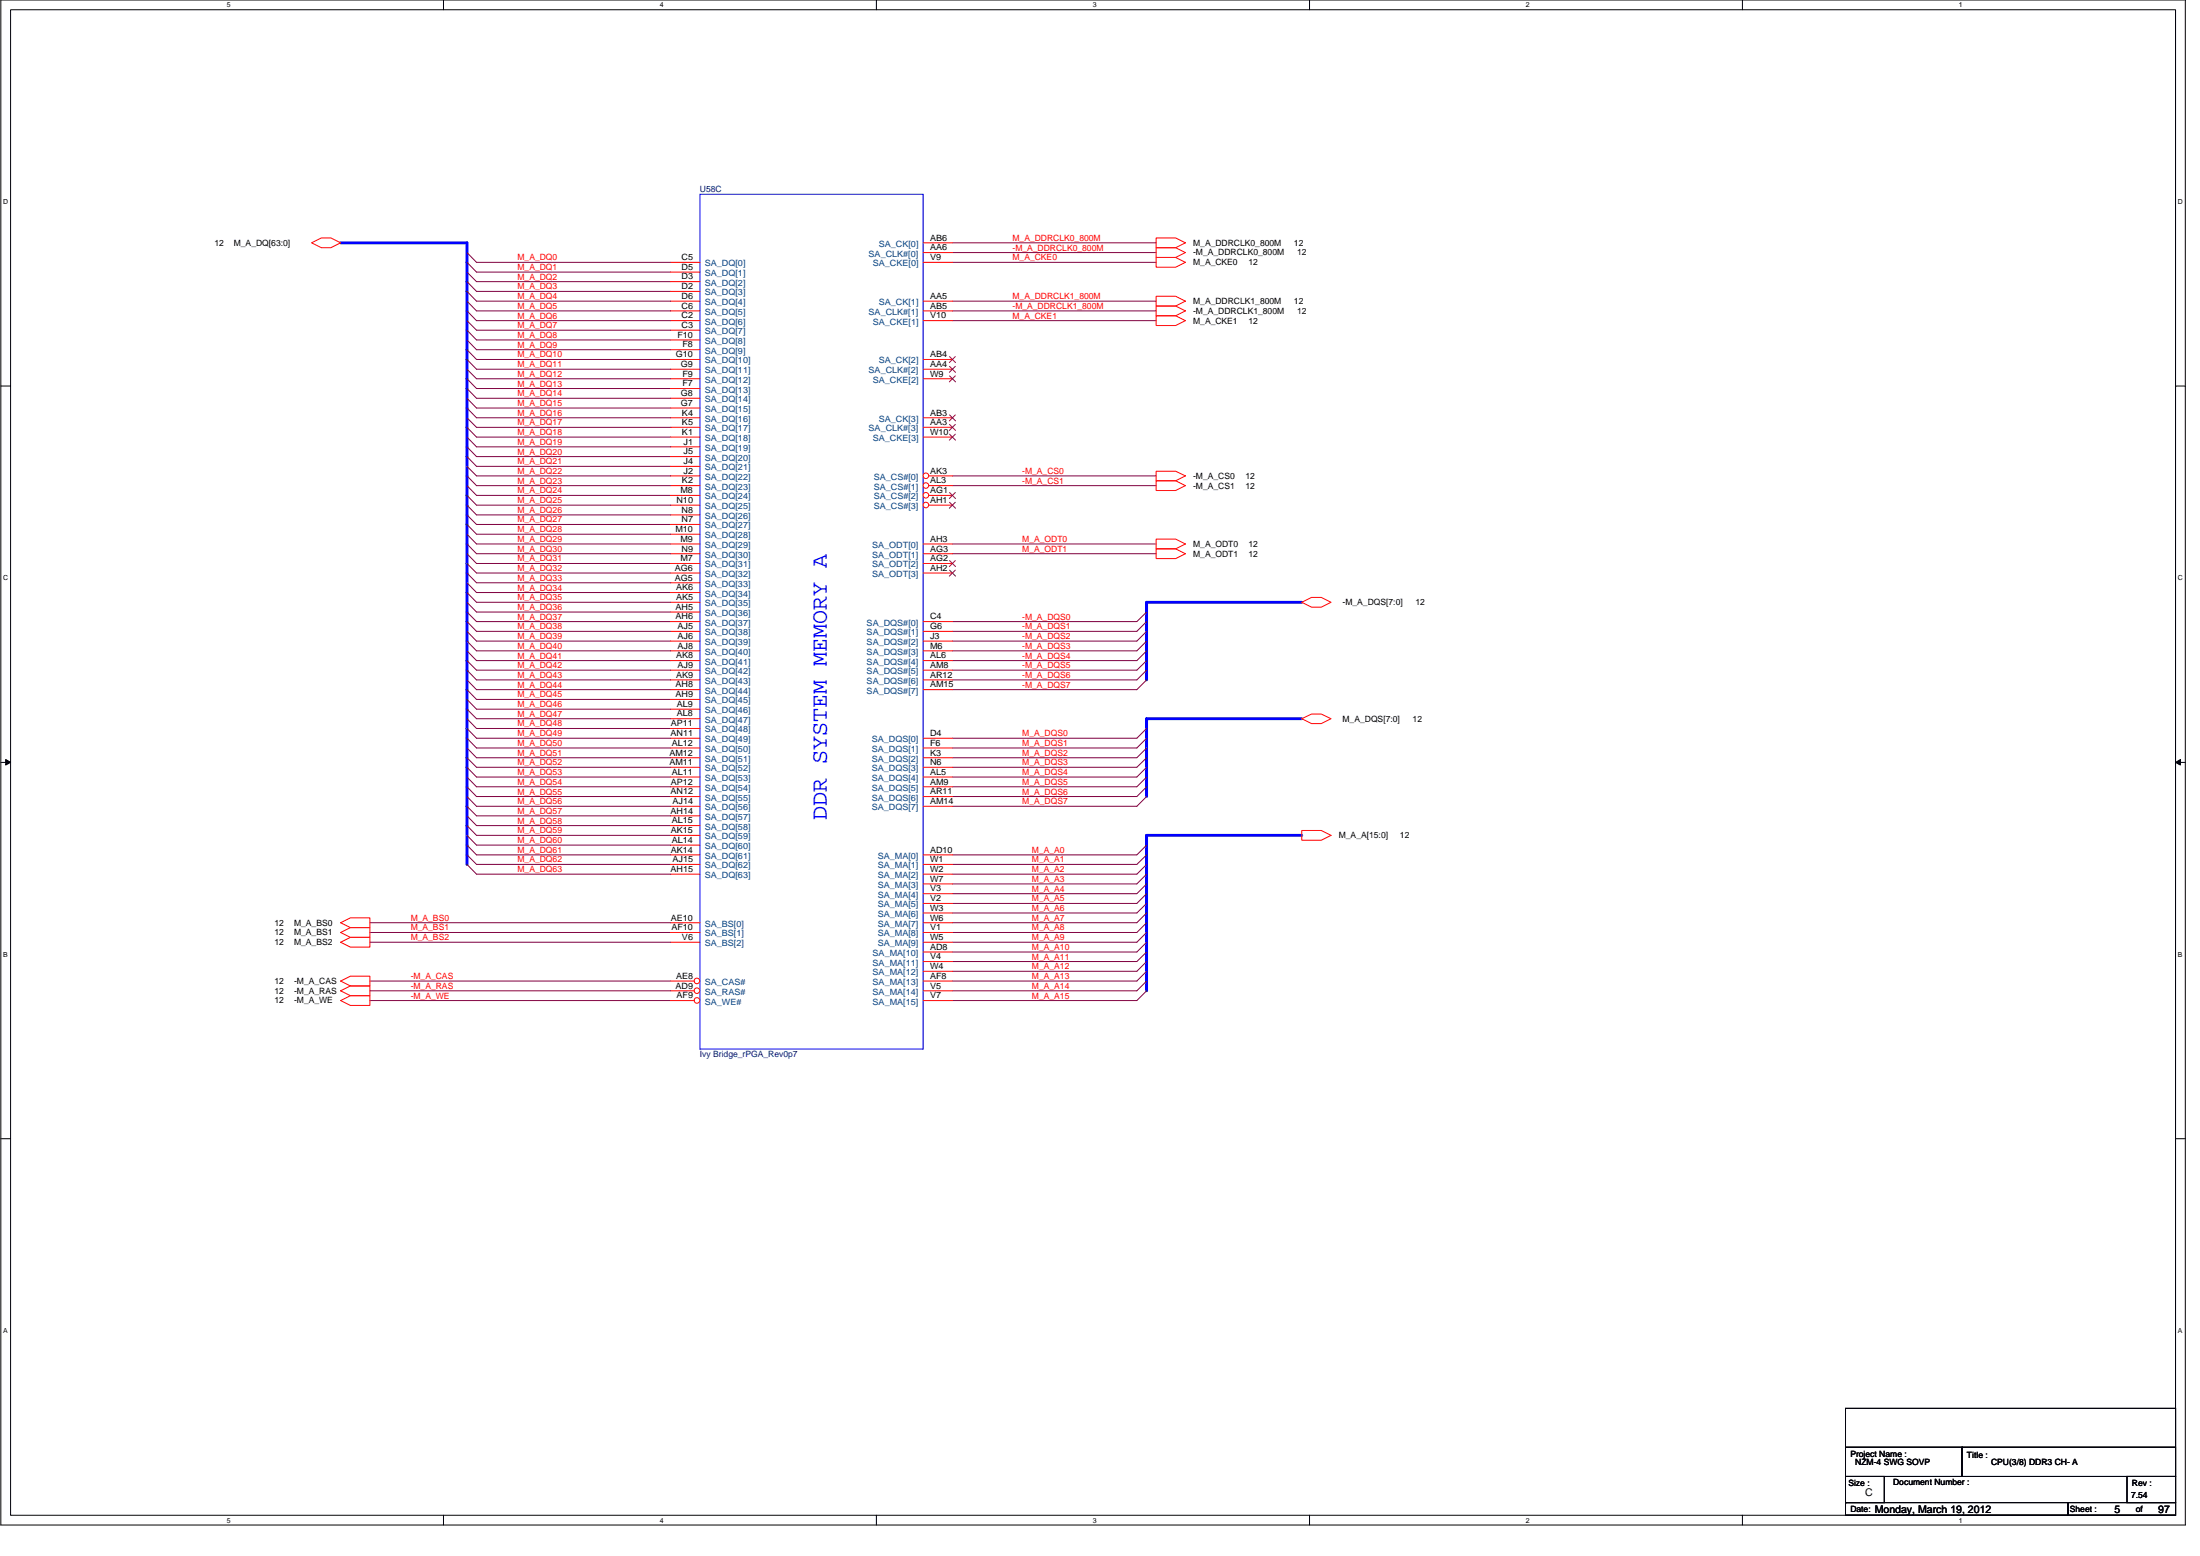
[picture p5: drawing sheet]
<svg xmlns="http://www.w3.org/2000/svg" width="420mm" height="297mm" viewBox="0 0 420 297" stroke-linecap="round" stroke-linejoin="round" font-family="sans-serif">
<path d="M.2 0h417.2v291.1h-417.2zM2 1.9h413.5v287.4h-413.5z" fill="none" stroke="#000" stroke-width=".19"/>
<g fill="#fff">
<path d="M43.3 .2h.8v1.5h-.8z"/>
<path d="M43.3 289.5h.8v1.5h-.8z"/>
</g>
<path d="M84.7 0v1.9M84.7 289.3v1.8" fill="none" stroke="#000" stroke-width=".19"/>
<g fill="#fff">
<path d="M126 .2h.7v1.5h-.7z"/>
<path d="M126 289.5h.7v1.5h-.7z"/>
</g>
<path d="M167.4 0v1.9M167.4 289.3v1.8" fill="none" stroke="#000" stroke-width=".19"/>
<g fill="#fff">
<path d="M208.7 .2h.7v1.5h-.7z"/>
<path d="M208.7 289.5h.7v1.5h-.7z"/>
</g>
<path d="M250.1 0v1.9M250.1 289.3v1.8" fill="none" stroke="#000" stroke-width=".19"/>
<g fill="#fff">
<path d="M291.4 .2h.7v1.5h-.7z"/>
<path d="M291.4 289.5h.7v1.5h-.7z"/>
</g>
<path d="M332.8 0v1.9M332.8 289.3v1.8" fill="none" stroke="#000" stroke-width=".19"/>
<g fill="#fff">
<path d="M374.1 .2h.7v1.5h-.7z"/>
<path d="M374.1 289.5h.7v1.5h-.7z"/>
<path d="M.6 37.8h1v1.4h-1z"/>
<path d="M416 37.8h.9v1.4h-.9z"/>
<path d="M.6 109.6h1v1.5h-1z"/>
<path d="M416 109.6h.9v1.5h-.9z"/>
</g>
<path d="M.2 73.7h1.8M415.5 73.7h1.9" fill="none" stroke="#000" stroke-width=".19"/>
<g fill="#fff">
<path d="M.6 181.4h.9v1.5h-.9z"/>
<path d="M416 181.4h.8v1.5h-.8z"/>
</g>
<path d="M.2 145.5h1.8M415.5 145.5h1.9" fill="none" stroke="#000" stroke-width=".19"/>
<path d="M1.1 145l.9 .5-.9 .5zM415.5 145.5l.9-.5v1z" fill="#000" stroke="#000" stroke-width=".19"/>
<g fill="#fff">
<path d="M.6 253.3h.8v1.5h-.8z"/>
<path d="M416 253.3h.8v1.5h-.8z"/>
</g>
<path d="M.2 217.4h1.8M415.5 217.4h1.9M352.5 276.3h22.2v5.6h-22.2zM352.5 268.9h63v20.4h-63zM374.7 276.3h40.8v5.6h-40.8zM352.5 281.9h7.4v5h-7.4zM352.5 286.9h42.4v2.4h-42.4zM394.9 286.9h20.6v2.4h-20.6zM406.2 281.9h9.3v5h-9.3z" fill="none" stroke="#000" stroke-width=".19"/>
<g fill="none" stroke="#800040" stroke-width=".19">
<path d="M89.2 48.2l1.8 1.9h37.1M89.2 50.1l1.8 1.8h37.1M89.2 51.9l1.8 1.9h37.1M89.2 53.8l1.8 1.8h37.1M89.2 55.6l1.8 1.9h37.1M89.2 57.5l1.8 1.9h37.1M89.2 59.4l1.8 1.8h37.1M181.9 48.2h38.9M181.9 50.1h38.9M181.9 46.4h38.9M181.9 59.4h38.9M181.9 57.5h38.9"/>
<path d="M89.2 61.2l1.8 1.8h37.1M89.2 63l1.8 1.9h37.1M89.2 64.9l1.8 1.9h37.1M89.2 66.8l1.8 1.8h37.1M89.2 68.6l1.8 1.9h37.1M89.2 70.5l1.8 1.8h37.1M89.2 72.3l1.8 1.9h37.1M89.2 74.2l1.8 1.8h37.1M89.2 76l1.8 1.9h37.1M89.2 77.9l1.8 1.9h37.1M89.2 79.8l1.8 1.8h37.1M181.9 61.2h38.9"/>
<path d="M89.2 81.6l1.8 1.8h37.1M89.2 83.4l1.8 1.9h37.1M89.2 85.3l1.8 1.9h37.1M89.2 87.2l1.8 1.8h37.1M89.2 89l1.8 1.8h37.1M89.2 90.8l1.8 1.9h37.1M89.2 92.7l1.8 1.9h37.1M89.2 94.6l1.8 1.8h37.1M89.2 96.4l1.8 1.9h37.1M89.2 98.3l1.8 1.8h37.1M181.9 92.7h38.9M181.9 90.8h38.9"/>
<path d="M89.2 100.1l1.8 1.9h37.1M89.2 102l1.8 1.8h37.1M89.2 103.8l1.8 1.9h37.1M89.2 105.7l1.8 1.9h37.1M89.2 107.6l1.8 1.8h37.1M89.2 109.4l1.8 1.9h37.1M89.2 111.3l1.8 1.8h37.1M89.2 113.1l1.8 1.9h37.1M89.2 115l1.8 1.8h37.1M89.2 116.8l1.8 1.9h37.1M89.2 118.7l1.8 1.8h37.1M181.9 105.7h38.9"/>
<path d="M181.9 103.8h38.9M219 116.8l-1.9 1.9h-35.2M219 118.7l-1.9 1.8h-35.2M89.2 120.5l1.8 1.9h37.1M89.2 122.4l1.8 1.8h37.1M89.2 124.2l1.8 1.9h37.1M89.2 126.1l1.8 1.8h37.1M89.2 127.9l1.8 1.9h37.1M89.2 129.8l1.8 1.9h37.1M89.2 131.7l1.8 1.8h37.1M89.2 133.5l1.8 1.9h37.1M89.2 135.4l1.8 1.8h37.1"/>
<path d="M89.2 137.2l1.8 1.9h37.1M89.2 139.1l1.8 1.8h37.1M219 120.5l-1.9 1.9h-35.2M219 122.4l-1.9 1.8h-35.2M219 124.2l-1.9 1.9h-35.2M219 126.1l-1.9 1.8h-35.2M219 127.9l-1.9 1.9h-35.2M219 129.8l-1.9 1.9h-35.2M219 139.1l-1.9 1.8h-35.2M89.2 140.9l1.8 1.9h37.1M89.2 142.8l1.8 1.9h37.1M89.2 144.7l1.8 1.8h37.1"/>
<path d="M89.2 146.5l1.8 1.8h37.1M89.2 148.3l1.8 1.9h37.1M89.2 150.2l1.8 1.9h37.1M89.2 152.1l1.8 1.8h37.1M89.2 153.9l1.8 1.8h37.1M89.2 155.7l1.8 1.9h37.1M89.2 157.6l1.8 1.9h37.1M89.2 159.5l1.8 1.8h37.1M219 140.9l-1.9 1.9h-35.2M219 142.8l-1.9 1.9h-35.2M219 144.7l-1.9 1.8h-35.2M219 146.5l-1.9 1.8h-35.2"/>
<path d="M219 148.3l-1.9 1.9h-35.2M219 150.2l-1.9 1.9h-35.2M219 152.1l-1.9 1.8h-35.2M70.6 178h57.5M70.6 179.9h57.5M70.6 176.1h57.5M89.2 161.3l1.8 1.9h37.1M89.2 163.2l1.8 1.8h37.1M89.2 165l1.8 1.9h37.1M219 161.3l-1.9 1.9h-35.2M219 163.2l-1.9 1.8h-35.2M219 165l-1.9 1.9h-35.2"/>
<path d="M219 166.9l-1.9 1.8h-35.2M219 168.7l-1.9 1.9h-35.2M219 170.6l-1.9 1.9h-35.2M219 172.5l-1.9 1.8h-35.2M219 174.3l-1.9 1.8h-35.2M219 176.1l-1.9 1.9h-35.2M219 178l-1.9 1.9h-35.2M219 179.9l-1.9 1.8h-35.2M70.6 187.3h57.5M70.6 189.1h57.5M70.6 191h57.5M219 181.7l-1.9 1.9h-35.2"/>
<path d="M219 183.6l-1.9 1.8h-35.2M219 185.4l-1.9 1.9h-35.2M219 187.3l-1.9 1.8h-35.2M219 189.1l-1.9 1.9h-35.2"/>
</g>
<path d="M65.1 46.4h24.1v118.6M248.6 115h-29.6v14.8M248.6 137.2h-29.6v14.9M248.6 159.5h-29.6v29.6" fill="none" stroke="#00f" stroke-width=".55"/>
<g fill="none" stroke="#f00" stroke-width=".19">
<path d="M59.5 46.4l1.9-1h1.8l1.9 1-1.9 .9h-1.8zM220.8 45.4h3.7l1.9 1-1.9 .9h-3.7zM220.8 47.3h3.7l1.9 .9-1.9 .9h-3.7zM220.8 49.1h3.7l1.9 1-1.9 .9h-3.7zM220.8 56.6h3.7l1.9 .9-1.9 .9h-3.7zM220.8 58.4h3.7l1.9 1-1.9 .9h-3.7zM220.8 60.3h3.7l1.9 .9-1.9 .9h-3.7zM220.8 90h3.7l1.9 .8-1.9 1h-3.7zM220.8 91.8h3.7l1.9 .9-1.9 .9h-3.7zM220.8 102.9h3.7l1.9 .9-1.9 1h-3.7zM220.8 104.8h3.7l1.9 .9-1.9 .9h-3.7zM248.6 115l1.9-1h1.8l1.9 1-1.9 .9h-1.8z"/>
<path d="M248.6 137.2l1.9-.9h1.8l1.9 .9-1.9 .9h-1.8zM248.6 158.5h3.7l1.9 1-1.9 .9h-3.7zM65.1 176.1l1.8-.9h3.7v1.9h-3.7zM65.1 178l1.8-.9h3.7v1.8h-3.7zM65.1 179.9l1.8-1h3.7v1.9h-3.7zM128.1 176.1h5.6M128.1 178h5.6M128.1 179.9h5.6M65.1 187.3l1.8-.9h3.7v1.8h-3.7zM65.1 189.1l1.8-.9h3.7v1.9h-3.7zM65.1 191l1.8-.9h3.7v1.8h-3.7z"/>
</g>
<path d="M133.7 37.1h42.6v163.2h-42.6z" fill="none" stroke="#00f" stroke-width=".19"/>
<circle cx="133.1" cy="187.3" r=".54" fill="#fff" stroke="#f00" stroke-width=".19"/>
<path d="M128.1 187.3h4.5" fill="none" stroke="#f00" stroke-width=".19"/>
<circle cx="133.1" cy="189.1" r=".54" fill="#fff" stroke="#f00" stroke-width=".19"/>
<path d="M128.1 189.1h4.5" fill="none" stroke="#f00" stroke-width=".19"/>
<circle cx="133.1" cy="191" r=".54" fill="#fff" stroke="#f00" stroke-width=".19"/>
<path d="M176.3 46.4h5.6M176.3 57.5h5.6M176.3 48.2h5.6M176.3 59.4h5.6M176.3 50.1h5.6M176.3 61.2h5.6M128.1 191h4.5" fill="none" stroke="#f00" stroke-width=".19"/>
<circle cx="176.8" cy="90.8" r=".54" fill="#fff" stroke="#f00" stroke-width=".19"/>
<path d="M177.4 90.8h4.5" fill="none" stroke="#f00" stroke-width=".19"/>
<circle cx="176.8" cy="92.7" r=".54" fill="#fff" stroke="#f00" stroke-width=".19"/>
<g fill="none" stroke="#f00" stroke-width=".19">
<path d="M128.1 50.1h5.6M128.1 51.9h5.6M128.1 53.8h5.6M128.1 55.6h5.6M128.1 57.5h5.6M128.1 59.4h5.6M128.1 61.2h5.6M128.1 63h5.6M128.1 64.9h5.6M128.1 66.8h5.6M128.1 68.6h5.6M128.1 70.5h5.6"/>
<path d="M128.1 72.3h5.6M128.1 74.2h5.6M128.1 76h5.6M128.1 77.9h5.6M128.1 79.8h5.6M176.3 68.6h5.6M176.3 70.5h5.6M176.3 79.8h5.6M176.3 72.3h5.6M128.1 81.6h5.6M128.1 83.4h5.6M128.1 85.3h5.6"/>
<path d="M128.1 87.2h5.6M128.1 89h5.6M128.1 90.8h5.6M128.1 92.7h5.6M128.1 94.6h5.6M128.1 96.4h5.6M128.1 98.3h5.6M176.3 81.6h5.6M176.3 83.4h5.6M177.4 92.7h4.5M128.1 100.1h5.6M128.1 102h5.6"/>
<path d="M128.1 103.8h5.6M128.1 105.7h5.6M128.1 107.6h5.6M128.1 109.4h5.6M128.1 111.3h5.6M128.1 113.1h5.6M128.1 115h5.6M128.1 116.8h5.6M128.1 118.7h5.6M176.3 103.8h5.6M176.3 105.7h5.6M176.3 118.7h5.6"/>
<path d="M128.1 120.5h5.6M128.1 122.4h5.6M128.1 124.2h5.6M128.1 126.1h5.6M128.1 127.9h5.6M128.1 129.8h5.6M128.1 131.7h5.6M128.1 133.5h5.6M128.1 135.4h5.6M128.1 137.2h5.6M128.1 139.1h5.6M176.3 120.5h5.6"/>
<path d="M176.3 122.4h5.6M176.3 124.2h5.6M176.3 126.1h5.6M176.3 127.9h5.6M176.3 129.8h5.6M176.3 131.7h5.6M128.1 140.9h5.6M128.1 142.8h5.6M128.1 144.7h5.6M128.1 146.5h5.6M128.1 148.3h5.6M128.1 150.2h5.6"/>
<path d="M128.1 152.1h5.6M128.1 153.9h5.6M128.1 155.7h5.6M128.1 157.6h5.6M128.1 159.5h5.6M176.3 140.9h5.6M176.3 142.8h5.6M176.3 144.7h5.6M176.3 146.5h5.6M176.3 148.3h5.6M176.3 150.2h5.6M176.3 152.1h5.6"/>
<path d="M176.3 153.9h5.6M128.1 161.3h5.6M128.1 163.2h5.6M128.1 165h5.6M128.1 166.9h5.6M176.3 163.2h5.6M176.3 165h5.6M176.3 166.9h5.6M176.3 168.7h5.6M176.3 170.6h5.6M176.3 172.5h5.6M176.3 174.3h5.6"/>
<path d="M176.3 176.1h5.6M176.3 178h5.6M176.3 179.9h5.6M176.3 181.7h5.6M176.3 183.6h5.6M176.3 185.4h5.6M176.3 187.3h5.6M176.3 189.1h5.6M176.3 191h5.6"/>
</g>
<path d="M181.3 68.1l1.2 1.1M181.3 69.9l1.2 1.2M181.3 79.2l1.2 1.1M181.3 71.8l1.2 1.1M182.4 68.1l-1.1 1.1M182.4 69.9l-1.1 1.2M182.4 79.2l-1.1 1.1M182.4 71.8l-1.1 1.1M181.3 81l1.2 1.2M181.3 82.9l1.2 1.1M182.4 81l-1.1 1.2M182.4 82.9l-1.1 1.1" fill="none" stroke="#804000" stroke-width=".19"/>
<circle cx="176.8" cy="94.5" r=".54" fill="#fff" stroke="#f00" stroke-width=".19"/>
<path d="M177.4 94.6h4.5" fill="none" stroke="#f00" stroke-width=".19"/>
<path d="M181.3 94l1.2 1.2M182.4 94l-1.1 1.2" fill="none" stroke="#804000" stroke-width=".19"/>
<circle cx="176.8" cy="96.4" r=".54" fill="#fff" stroke="#f00" stroke-width=".19"/>
<path d="M177.4 96.4h4.5M176.3 107.6h5.6M176.3 109.4h5.6" fill="none" stroke="#f00" stroke-width=".19"/>
<path d="M181.3 95.9l1.2 1.1M182.4 95.9l-1.1 1.1M181.3 107l1.2 1.2M181.3 108.8l1.2 1.2M182.4 107l-1.1 1.2M182.4 108.8l-1.1 1.2" fill="none" stroke="#804000" stroke-width=".19"/>
<text font-size="4.4" fill="#00f" x="157.9" y="156.5" transform="rotate(-90 157.9 156.5)">DDR SYSTEM MEMORY A</text>
<g font-size="2">
<text x="356.2" y="285.6">C</text>
<text x="358" y="288.8">Monday, March 19, 2012</text>
<text x="403.8" y="288.8">5</text>
<text x="412.2" y="288.8">97</text>
</g>
<g font-size="1.7" fill="#000080">
<text x="133.7" y="36.7">U58C</text>
<text x="133.7" y="201.8">Ivy Bridge_rPGA_Rev0p7</text>
</g>
<g font-size="1.7">
<text x="41" y="46.9">12</text>
<text x="44.7" y="46.9">M_A_DQ[63:0]</text>
<text x="177.6" y="47.8">AA6</text>
<text x="177.6" y="45.9">AB6</text>
<text x="227.9" y="46.9">M_A_DDRCLK0_800M</text>
<text x="247.1" y="46.9">12</text>
<text x="130.2" y="49.7">C5</text>
<text x="130.2" y="51.5">D5</text>
<text x="130.2" y="53.3">D3</text>
<text x="177.6" y="49.7">V9</text>
<text x="227.9" y="48.8">-M_A_DDRCLK0_800M</text>
<text x="227.9" y="50.6">M_A_CKE0</text>
<text x="238.5" y="50.6">12</text>
<text x="247.7" y="48.8">12</text>
<text x="130.2" y="55.2">D2</text>
<text x="130.2" y="57.1">D6</text>
<text x="130.2" y="58.9">C6</text>
<text x="177.6" y="58.9">AB5</text>
<text x="177.6" y="57.1">AA5</text>
<text x="227.9" y="58">M_A_DDRCLK1_800M</text>
<text x="227.9" y="59.9">-M_A_DDRCLK1_800M</text>
<text x="247.1" y="58">12</text>
<text x="247.7" y="59.9">12</text>
<text x="129.4" y="64.5">F10</text>
<text x="130.2" y="60.8">C2</text>
<text x="130.2" y="62.6">C3</text>
<text x="177.6" y="60.8">V10</text>
<text x="227.9" y="61.8">M_A_CKE1</text>
<text x="238.5" y="61.8">12</text>
<text x="129.1" y="68.2">G10</text>
<text x="130" y="70.1">G9</text>
<text x="130.3" y="66.3">F8</text>
<text x="130.3" y="71.9">F9</text>
<text x="177.6" y="70.1">AA4</text>
<text x="177.6" y="71.9">W9</text>
<text x="177.6" y="68.2">AB4</text>
<text x="130" y="75.6">G8</text>
<text x="130" y="77.5">G7</text>
<text x="130.3" y="73.7">F7</text>
<text x="130.2" y="79.3">K4</text>
<text x="130.2" y="81.2">K5</text>
<text x="130.2" y="83">K1</text>
<text x="177.6" y="81.2">AA3</text>
<text x="177.6" y="83">W10</text>
<text x="177.6" y="79.3">AB3</text>
<text x="130.5" y="84.9">J1</text>
<text x="130.5" y="86.7">J5</text>
<text x="130.5" y="88.6">J4</text>
<text x="130" y="94.1">M8</text>
<text x="130.2" y="92.3">K2</text>
<text x="130.5" y="90.4">J2</text>
<text x="177.6" y="90.4">AK3</text>
<text x="177.6" y="92.3">AL3</text>
<text x="177.6" y="94.1">AG1</text>
<text x="227.9" y="91.4">-M_A_CS0</text>
<text x="227.9" y="93.3">-M_A_CS1</text>
<text x="237.9" y="91.4">12</text>
<text x="237.9" y="93.3">12</text>
<text x="129" y="101.6">M10</text>
<text x="129.2" y="96">N10</text>
<text x="130.2" y="97.9">N8</text>
<text x="130.2" y="99.7">N7</text>
<text x="177.6" y="96">AH1</text>
<text x="130" y="103.4">M9</text>
<text x="130" y="107.1">M7</text>
<text x="130.2" y="105.3">N9</text>
<text x="177.6" y="103.4">AH3</text>
<text x="177.6" y="105.3">AG3</text>
<text x="177.6" y="107.1">AG2</text>
<text x="227.9" y="104.4">M_A_ODT0</text>
<text x="227.9" y="106.3">M_A_ODT1</text>
<text x="238.5" y="104.4">12</text>
<text x="238.5" y="106.3">12</text>
<text x="128.9" y="109">AG6</text>
<text x="128.9" y="110.8">AG5</text>
<text x="129.1" y="112.7">AK6</text>
<text x="177.6" y="109">AH2</text>
<text x="129" y="116.4">AH5</text>
<text x="129" y="118.2">AH6</text>
<text x="129.1" y="114.6">AK5</text>
<text x="177.6" y="118.2">C4</text>
<text x="256.4" y="115.5">-M_A_DQS[7:0]</text>
<text x="270.3" y="115.5">12</text>
<text x="129.1" y="125.7">AK8</text>
<text x="129.4" y="120.1">AJ5</text>
<text x="129.4" y="122">AJ6</text>
<text x="129.4" y="123.8">AJ8</text>
<text x="177.6" y="120.1">G6</text>
<text x="177.6" y="122">J3</text>
<text x="177.6" y="123.8">M6</text>
<text x="177.6" y="125.7">AL6</text>
<text x="129" y="131.2">AH8</text>
<text x="129.1" y="129.4">AK9</text>
<text x="129.4" y="127.5">AJ9</text>
<text x="177.6" y="127.5">AM8</text>
<text x="177.6" y="129.4">AR12</text>
<text x="177.6" y="131.2">AM15</text>
<text x="129" y="133.1">AH9</text>
<text x="129.3" y="135">AL9</text>
<text x="129.3" y="136.8">AL8</text>
<text x="256.4" y="137.8">M_A_DQS[7:0]</text>
<text x="269.8" y="137.8">12</text>
<text x="128" y="140.5">AN11</text>
<text x="128.1" y="138.6">AP11</text>
<text x="128.3" y="142.4">AL12</text>
<text x="177.6" y="140.5">D4</text>
<text x="177.6" y="142.4">F6</text>
<text x="127.8" y="144.2">AM12</text>
<text x="127.8" y="146">AM11</text>
<text x="128.1" y="149.8">AP12</text>
<text x="128.3" y="147.9">AL11</text>
<text x="177.6" y="144.2">K3</text>
<text x="177.6" y="146">N6</text>
<text x="177.6" y="147.9">AL5</text>
<text x="177.6" y="149.8">AM9</text>
<text x="128" y="151.6">AN12</text>
<text x="128" y="155.3">AH14</text>
<text x="128.4" y="153.5">AJ14</text>
<text x="177.6" y="151.6">AR11</text>
<text x="177.6" y="153.5">AM14</text>
<text x="128.1" y="159">AK15</text>
<text x="128.3" y="157.2">AL15</text>
<text x="128.3" y="160.9">AL14</text>
<text x="255.7" y="160">M_A_A[15:0]</text>
<text x="267.4" y="160">12</text>
<text x="128" y="166.5">AH15</text>
<text x="128.1" y="162.8">AK14</text>
<text x="128.4" y="164.6">AJ15</text>
<text x="177.6" y="162.8">AD10</text>
<text x="177.6" y="164.6">W1</text>
<text x="177.6" y="166.5">W2</text>
<text x="177.6" y="168.3">W7</text>
<text x="177.6" y="170.2">V3</text>
<text x="177.6" y="172">V2</text>
<text x="177.6" y="173.9">W3</text>
<text x="52.4" y="176.7">12</text>
<text x="52.4" y="178.6">12</text>
<text x="56.2" y="176.7">M_A_BS0</text>
<text x="56.2" y="178.6">M_A_BS1</text>
<text x="128.1" y="175.7">AE10</text>
<text x="128.2" y="177.6">AF10</text>
<text x="130.2" y="179.5">V6</text>
<text x="177.6" y="175.7">W6</text>
<text x="177.6" y="177.6">V1</text>
<text x="177.6" y="179.5">W5</text>
<text x="52.4" y="180.4">12</text>
<text x="56.2" y="180.4">M_A_BS2</text>
<text x="177.6" y="181.3">AD8</text>
<text x="177.6" y="183.1">V4</text>
<text x="177.6" y="185">W4</text>
<text x="52.4" y="187.8">12</text>
<text x="52.4" y="189.7">12</text>
<text x="52.4" y="191.6">12</text>
<text x="56.2" y="187.8">-M_A_CAS</text>
<text x="56.2" y="189.7">-M_A_RAS</text>
<text x="56.2" y="191.6">-M_A_WE</text>
<text x="129" y="188.7">AD9</text>
<text x="129.1" y="186.9">AE8</text>
<text x="129.2" y="190.6">AF9</text>
<text x="177.6" y="186.9">AF8</text>
<text x="177.6" y="188.7">V5</text>
<text x="177.6" y="190.6">V7</text>
<text x="353.4" y="278.1">Project Name :</text>
<text x="354.3" y="279.6">NZM-4 SWG SOVP</text>
<text x="375.7" y="278.3">Title :</text>
<text x="380.3" y="279.6">CPU(3/8) DDR3 CH- A</text>
<text x="353" y="283.7">Size :</text>
<text x="361.6" y="283.5">Document Number :</text>
<text x="407" y="285.9">7.54</text>
<text x="407.1" y="283.7">Rev :</text>
<text x="353.4" y="288.7">Date:</text>
<text x="395.3" y="288.7">Sheet :</text>
<text x="407.9" y="288.7">of</text>
</g>
<g font-size="1.7" fill="#004080">
<text x="167.8" y="47.1">SA_CK[0]</text>
<text x="134.6" y="50.8">SA_DQ[0]</text>
<text x="134.6" y="52.7">SA_DQ[1]</text>
<text x="165.9" y="49">SA_CLK#[0]</text>
<text x="166.7" y="50.8">SA_CKE[0]</text>
<text x="134.6" y="54.5">SA_DQ[2]</text>
<text x="134.6" y="56.4">SA_DQ[3]</text>
<text x="134.6" y="58.3">SA_DQ[4]</text>
<text x="167.8" y="58.3">SA_CK[1]</text>
<text x="134.6" y="60.1">SA_DQ[5]</text>
<text x="134.6" y="62">SA_DQ[6]</text>
<text x="134.6" y="63.8">SA_DQ[7]</text>
<text x="134.6" y="65.7">SA_DQ[8]</text>
<text x="165.9" y="60.1">SA_CLK#[1]</text>
<text x="166.7" y="62">SA_CKE[1]</text>
<text x="134.6" y="67.5">SA_DQ[9]</text>
<text x="134.6" y="69.4">SA_DQ[10]</text>
<text x="134.6" y="71.2">SA_DQ[11]</text>
<text x="165.9" y="71.2">SA_CLK#[2]</text>
<text x="167.8" y="69.4">SA_CK[2]</text>
<text x="134.6" y="73.1">SA_DQ[12]</text>
<text x="134.6" y="74.9">SA_DQ[13]</text>
<text x="134.6" y="76.8">SA_DQ[14]</text>
<text x="166.7" y="73.1">SA_CKE[2]</text>
<text x="134.6" y="78.7">SA_DQ[15]</text>
<text x="134.6" y="80.5">SA_DQ[16]</text>
<text x="134.6" y="82.3">SA_DQ[17]</text>
<text x="165.9" y="82.3">SA_CLK#[3]</text>
<text x="167.8" y="80.5">SA_CK[3]</text>
<text x="134.6" y="84.2">SA_DQ[18]</text>
<text x="134.6" y="86.1">SA_DQ[19]</text>
<text x="134.6" y="87.9">SA_DQ[20]</text>
<text x="134.6" y="89.8">SA_DQ[21]</text>
<text x="166.7" y="84.2">SA_CKE[3]</text>
<text x="134.6" y="91.6">SA_DQ[22]</text>
<text x="134.6" y="93.5">SA_DQ[23]</text>
<text x="134.6" y="95.3">SA_DQ[24]</text>
<text x="166.9" y="91.6">SA_CS#[0]</text>
<text x="166.9" y="93.5">SA_CS#[1]</text>
<text x="166.9" y="95.3">SA_CS#[2]</text>
<text x="134.6" y="97.2">SA_DQ[25]</text>
<text x="134.6" y="99.1">SA_DQ[26]</text>
<text x="134.6" y="100.9">SA_DQ[27]</text>
<text x="166.9" y="97.2">SA_CS#[3]</text>
<text x="134.6" y="102.7">SA_DQ[28]</text>
<text x="134.6" y="104.6">SA_DQ[29]</text>
<text x="134.6" y="106.5">SA_DQ[30]</text>
<text x="166.6" y="104.6">SA_ODT[0]</text>
<text x="166.6" y="106.5">SA_ODT[1]</text>
<text x="134.6" y="108.3">SA_DQ[31]</text>
<text x="134.6" y="110.2">SA_DQ[32]</text>
<text x="134.6" y="112">SA_DQ[33]</text>
<text x="134.6" y="113.9">SA_DQ[34]</text>
<text x="166.6" y="108.3">SA_ODT[2]</text>
<text x="166.6" y="110.2">SA_ODT[3]</text>
<text x="134.6" y="115.7">SA_DQ[35]</text>
<text x="134.6" y="117.6">SA_DQ[36]</text>
<text x="134.6" y="119.4">SA_DQ[37]</text>
<text x="165.5" y="119.4">SA_DQS#[0]</text>
<text x="134.6" y="121.3">SA_DQ[38]</text>
<text x="134.6" y="123.1">SA_DQ[39]</text>
<text x="134.6" y="125">SA_DQ[40]</text>
<text x="165.5" y="121.3">SA_DQS#[1]</text>
<text x="165.5" y="123.1">SA_DQS#[2]</text>
<text x="165.5" y="125">SA_DQS#[3]</text>
<text x="134.6" y="126.9">SA_DQ[41]</text>
<text x="134.6" y="128.7">SA_DQ[42]</text>
<text x="134.6" y="130.6">SA_DQ[43]</text>
<text x="165.5" y="126.9">SA_DQS#[4]</text>
<text x="165.5" y="128.7">SA_DQS#[5]</text>
<text x="165.5" y="130.6">SA_DQS#[6]</text>
<text x="134.6" y="132.4">SA_DQ[44]</text>
<text x="134.6" y="134.3">SA_DQ[45]</text>
<text x="134.6" y="136.1">SA_DQ[46]</text>
<text x="134.6" y="138">SA_DQ[47]</text>
<text x="165.5" y="132.4">SA_DQS#[7]</text>
<text x="134.6" y="139.8">SA_DQ[48]</text>
<text x="134.6" y="141.7">SA_DQ[49]</text>
<text x="134.6" y="143.6">SA_DQ[50]</text>
<text x="166.5" y="141.7">SA_DQS[0]</text>
<text x="166.5" y="143.6">SA_DQS[1]</text>
<text x="134.6" y="145.4">SA_DQ[51]</text>
<text x="134.6" y="147.2">SA_DQ[52]</text>
<text x="134.6" y="149.1">SA_DQ[53]</text>
<text x="166.5" y="145.4">SA_DQS[2]</text>
<text x="166.5" y="147.2">SA_DQS[3]</text>
<text x="166.5" y="149.1">SA_DQS[4]</text>
<text x="134.6" y="151">SA_DQ[54]</text>
<text x="134.6" y="152.8">SA_DQ[55]</text>
<text x="134.6" y="154.7">SA_DQ[56]</text>
<text x="166.5" y="151">SA_DQS[5]</text>
<text x="166.5" y="152.8">SA_DQS[6]</text>
<text x="166.5" y="154.7">SA_DQS[7]</text>
<text x="134.6" y="156.5">SA_DQ[57]</text>
<text x="134.6" y="158.4">SA_DQ[58]</text>
<text x="134.6" y="160.2">SA_DQ[59]</text>
<text x="134.6" y="162.1">SA_DQ[60]</text>
<text x="134.6" y="164">SA_DQ[61]</text>
<text x="134.6" y="165.8">SA_DQ[62]</text>
<text x="134.6" y="167.6">SA_DQ[63]</text>
<text x="167.6" y="164">SA_MA[0]</text>
<text x="167.6" y="165.8">SA_MA[1]</text>
<text x="167.6" y="167.6">SA_MA[2]</text>
<text x="167.6" y="169.5">SA_MA[3]</text>
<text x="167.6" y="171.4">SA_MA[4]</text>
<text x="167.6" y="173.2">SA_MA[5]</text>
<text x="134.6" y="176.9">SA_BS[0]</text>
<text x="134.6" y="178.8">SA_BS[1]</text>
<text x="167.6" y="175">SA_MA[6]</text>
<text x="167.6" y="176.9">SA_MA[7]</text>
<text x="167.6" y="178.8">SA_MA[8]</text>
<text x="134.6" y="180.6">SA_BS[2]</text>
<text x="166.7" y="182.5">SA_MA[10]</text>
<text x="166.7" y="184.3">SA_MA[11]</text>
<text x="167.6" y="180.6">SA_MA[9]</text>
<text x="134.6" y="188">SA_CAS#</text>
<text x="134.6" y="189.9">SA_RAS#</text>
<text x="134.6" y="191.8">SA_WE#</text>
<text x="166.7" y="186.2">SA_MA[12]</text>
<text x="166.7" y="188">SA_MA[13]</text>
<text x="166.7" y="189.9">SA_MA[14]</text>
<text x="166.7" y="191.8">SA_MA[15]</text>
</g>
<g font-size="1.7" fill="#f00">
<text x="193.4" y="47.8">-M_A_DDRCLK0_800M</text>
<text x="193.4" y="46">M_A_DDRCLK0_800M</text>
<text x="98.8" y="49.7">M_A_DQ0</text>
<text x="98.8" y="51.6">M_A_DQ1</text>
<text x="98.8" y="53.4">M_A_DQ2</text>
<text x="193.4" y="49.7">M_A_CKE0</text>
<text x="98.8" y="55.2">M_A_DQ3</text>
<text x="98.8" y="57.1">M_A_DQ4</text>
<text x="98.8" y="59">M_A_DQ5</text>
<text x="193.4" y="59">-M_A_DDRCLK1_800M</text>
<text x="193.4" y="57.1">M_A_DDRCLK1_800M</text>
<text x="98.8" y="60.8">M_A_DQ6</text>
<text x="98.8" y="62.7">M_A_DQ7</text>
<text x="98.8" y="64.5">M_A_DQ8</text>
<text x="193.4" y="60.8">M_A_CKE1</text>
<text x="98.8" y="66.4">M_A_DQ9</text>
<text x="98.8" y="68.2">M_A_DQ10</text>
<text x="98.8" y="70.1">M_A_DQ11</text>
<text x="98.8" y="71.9">M_A_DQ12</text>
<text x="98.8" y="73.8">M_A_DQ13</text>
<text x="98.8" y="75.6">M_A_DQ14</text>
<text x="98.8" y="77.5">M_A_DQ15</text>
<text x="98.8" y="79.4">M_A_DQ16</text>
<text x="98.8" y="81.2">M_A_DQ17</text>
<text x="98.8" y="83.1">M_A_DQ18</text>
<text x="98.8" y="84.9">M_A_DQ19</text>
<text x="98.8" y="86.8">M_A_DQ20</text>
<text x="98.8" y="88.6">M_A_DQ21</text>
<text x="98.8" y="90.5">M_A_DQ22</text>
<text x="98.8" y="92.3">M_A_DQ23</text>
<text x="98.8" y="94.2">M_A_DQ24</text>
<text x="195.2" y="92.3">-M_A_CS1</text>
<text x="195.2" y="90.5">-M_A_CS0</text>
<text x="98.8" y="96.1">M_A_DQ25</text>
<text x="98.8" y="97.9">M_A_DQ26</text>
<text x="98.8" y="99.7">M_A_DQ27</text>
<text x="98.8" y="101.6">M_A_DQ28</text>
<text x="98.8" y="103.5">M_A_DQ29</text>
<text x="98.8" y="105.3">M_A_DQ30</text>
<text x="98.8" y="107.2">M_A_DQ31</text>
<text x="195.2" y="105.3">M_A_ODT1</text>
<text x="195.2" y="103.5">M_A_ODT0</text>
<text x="98.8" y="109">M_A_DQ32</text>
<text x="98.8" y="110.9">M_A_DQ33</text>
<text x="98.8" y="112.7">M_A_DQ34</text>
<text x="98.8" y="114.6">M_A_DQ35</text>
<text x="98.8" y="116.5">M_A_DQ36</text>
<text x="98.8" y="118.3">M_A_DQ37</text>
<text x="195.2" y="118.3">-M_A_DQS0</text>
<text x="98.8" y="120.1">M_A_DQ38</text>
<text x="98.8" y="122">M_A_DQ39</text>
<text x="98.8" y="123.9">M_A_DQ40</text>
<text x="98.8" y="125.7">M_A_DQ41</text>
<text x="195.2" y="120.1">-M_A_DQS1</text>
<text x="195.2" y="122">-M_A_DQS2</text>
<text x="195.2" y="123.9">-M_A_DQS3</text>
<text x="195.2" y="125.7">-M_A_DQS4</text>
<text x="98.8" y="127.6">M_A_DQ42</text>
<text x="98.8" y="129.4">M_A_DQ43</text>
<text x="98.8" y="131.3">M_A_DQ44</text>
<text x="195.2" y="127.6">-M_A_DQS5</text>
<text x="195.2" y="129.4">-M_A_DQS6</text>
<text x="195.2" y="131.3">-M_A_DQS7</text>
<text x="98.8" y="133.1">M_A_DQ45</text>
<text x="98.8" y="135">M_A_DQ46</text>
<text x="98.8" y="136.8">M_A_DQ47</text>
<text x="98.8" y="138.7">M_A_DQ48</text>
<text x="98.8" y="140.5">M_A_DQ49</text>
<text x="98.8" y="142.4">M_A_DQ50</text>
<text x="195.2" y="140.5">M_A_DQS0</text>
<text x="195.2" y="142.4">M_A_DQS1</text>
<text x="98.8" y="144.3">M_A_DQ51</text>
<text x="98.8" y="146.1">M_A_DQ52</text>
<text x="98.8" y="148">M_A_DQ53</text>
<text x="98.8" y="149.8">M_A_DQ54</text>
<text x="195.2" y="144.3">M_A_DQS2</text>
<text x="195.2" y="146.1">M_A_DQS3</text>
<text x="195.2" y="148">M_A_DQS4</text>
<text x="195.2" y="149.8">M_A_DQS5</text>
<text x="98.8" y="151.7">M_A_DQ55</text>
<text x="98.8" y="153.5">M_A_DQ56</text>
<text x="98.8" y="155.4">M_A_DQ57</text>
<text x="195.2" y="151.7">M_A_DQS6</text>
<text x="195.2" y="153.5">M_A_DQS7</text>
<text x="98.8" y="157.2">M_A_DQ58</text>
<text x="98.8" y="159.1">M_A_DQ59</text>
<text x="98.8" y="161">M_A_DQ60</text>
<text x="98.8" y="162.8">M_A_DQ61</text>
<text x="98.8" y="164.6">M_A_DQ62</text>
<text x="98.8" y="166.5">M_A_DQ63</text>
<text x="197.1" y="162.8">M_A_A0</text>
<text x="197.1" y="164.6">M_A_A1</text>
<text x="197.1" y="166.5">M_A_A2</text>
<text x="197.1" y="168.4">M_A_A3</text>
<text x="197.1" y="170.2">M_A_A4</text>
<text x="197.1" y="172.1">M_A_A5</text>
<text x="197.1" y="173.9">M_A_A6</text>
<text x="78.4" y="177.6">M_A_BS1</text>
<text x="78.4" y="179.5">M_A_BS2</text>
<text x="78.4" y="175.8">M_A_BS0</text>
<text x="197.1" y="175.8">M_A_A7</text>
<text x="197.1" y="177.6">M_A_A8</text>
<text x="197.1" y="179.5">M_A_A9</text>
<text x="197.1" y="181.4">M_A_A10</text>
<text x="197.1" y="183.2">M_A_A11</text>
<text x="197.1" y="185">M_A_A12</text>
<text x="78.4" y="186.9">-M_A_CAS</text>
<text x="78.4" y="188.8">-M_A_RAS</text>
<text x="78.4" y="190.6">-M_A_WE</text>
<text x="197.1" y="186.9">M_A_A13</text>
<text x="197.1" y="188.8">M_A_A14</text>
<text x="197.1" y="190.6">M_A_A15</text>
</g>
<g font-size="1.3">
<text x="43.3" y="1.4">5</text>
<text x="126" y="1.4">4</text>
<text x="208.7" y="1.4">3</text>
<text x="291.4" y="1.4">2</text>
<text x="374.1" y="1.4">1</text>
<text x=".6" y="38.9">D</text>
<text x="416" y="38.9">D</text>
<text x=".6" y="110.8">C</text>
<text x="416" y="110.8">C</text>
<text x=".6" y="182.6">B</text>
<text x="416" y="182.6">B</text>
<text x=".6" y="254.5">A</text>
<text x="416" y="254.5">A</text>
<text x="43.3" y="290.7">5</text>
<text x="126" y="290.7">4</text>
<text x="208.7" y="290.7">3</text>
<text x="291.4" y="290.7">2</text>
<text x="374.1" y="290.7">1</text>
</g>
</svg>
